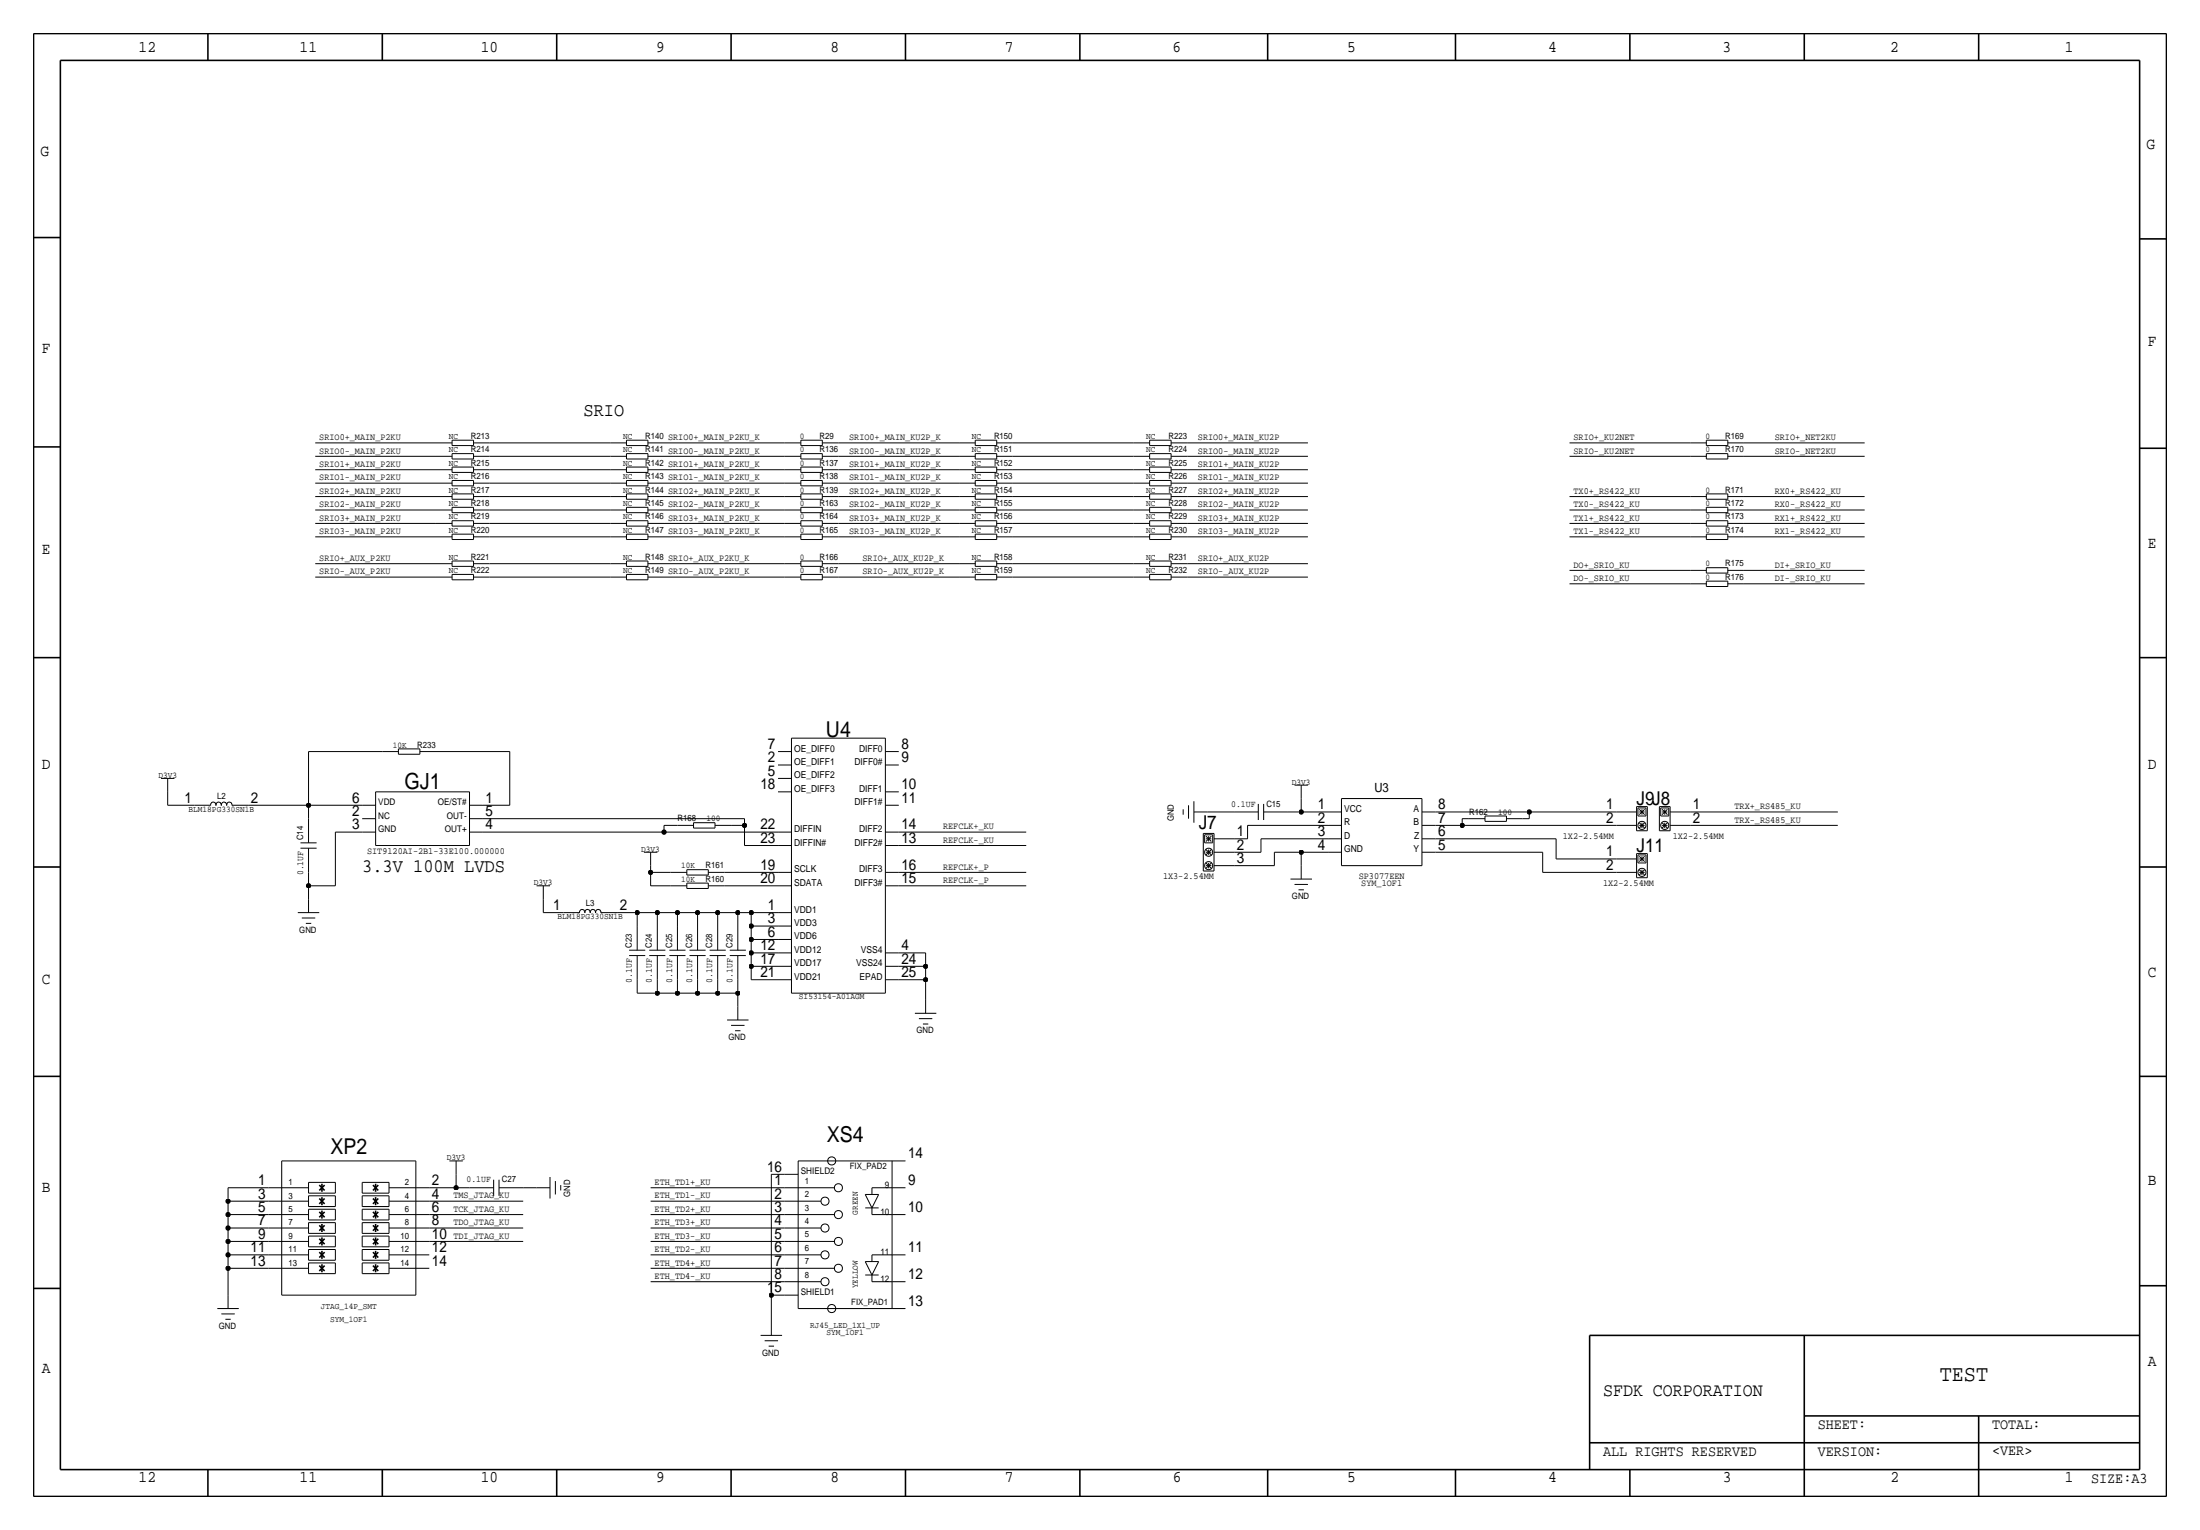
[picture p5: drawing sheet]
<svg xmlns="http://www.w3.org/2000/svg" width="417mm" height="290mm" viewBox="0 0 417 290" stroke-linecap="round" stroke-linejoin="round" font-family="sans-serif">
<!-- layer: Nets -->
<g fill="none" stroke="#000" stroke-width=".19">
<path d="M59.7 83.8h22.8zM59.7 88.9h22.8zM59.7 86.4h22.8zM59.7 99.1h22.8zM59.7 96.5h22.8zM59.7 94h22.8zM59.7 91.4h22.8zM92.7 94h22.9zM92.7 88.9h22.9zM92.7 83.8h22.9zM92.7 99.1h22.9zM92.7 91.4h22.9z"/>
<path d="M92.7 86.4h22.9zM92.7 96.5h22.9zM125.7 99.1h22.9zM125.7 94h22.9zM125.7 83.8h22.9zM125.7 88.9h22.9zM125.7 96.5h22.9zM125.7 91.4h22.9zM125.7 86.4h22.9zM158.7 83.8h22.9zM158.7 94h22.9zM158.7 88.9h22.9z"/>
<path d="M158.7 99.1h22.9zM158.7 96.5h22.9zM158.7 91.4h22.9zM158.7 86.4h22.9zM191.8 86.4h22.8zM191.8 91.4h22.8zM191.8 96.5h22.8zM191.8 88.9h22.8zM191.8 94h22.8zM191.8 83.8h22.8zM191.8 99.1h22.8zM224.8 99.1h22.8z"/>
<path d="M224.8 83.8h22.8zM224.8 88.9h22.8zM224.8 94h22.8zM224.8 96.5h22.9zM224.8 86.4h22.9zM224.8 91.4h22.9zM297.2 99.1h22.8zM297.2 94h22.8zM297.2 83.8h22.8zM297.2 96.5h22.8zM297.2 86.4h22.8zM330.2 99.1h22.9z"/>
<path d="M330.2 94h22.9zM330.2 83.8h22.9zM330.2 96.5h22.9zM330.2 86.4h22.9zM59.7 109.2h22.8zM59.7 101.6h22.8zM59.7 106.7h22.8zM92.7 106.7h22.9zM92.7 101.6h22.9zM92.7 109.2h22.9zM125.7 106.7h22.9zM125.7 109.2h22.9z"/>
<path d="M125.7 101.6h22.9zM158.7 106.7h22.9zM158.7 101.6h22.9zM158.7 109.2h22.9zM191.8 101.6h22.8zM191.8 109.2h22.8zM191.8 106.7h22.8zM224.8 106.7h22.8zM224.8 109.2h22.9zM224.8 101.6h22.9zM297.2 108h22.8zM297.2 110.5h22.8z"/>
<path d="M297.2 101.6h22.8zM330.2 108h22.9zM330.2 110.5h22.9zM330.2 101.6h22.9zM31.7 152.4h5.1zM31.7 149.9v2.5zM47 152.4h11.4zM58.4 152.4h10.2zM58.4 152.4v2.5zM58.4 142.2v10.2zM58.4 142.2h14zM63.5 157.5h5.1z"/>
<path d="M63.5 157.5v10.1zM82.5 142.2h14zM91.4 154.9h49.6zM91.4 157.5h34.3zM91.4 152.4h5.1zM96.5 142.2v10.2zM125.7 157.5h21.6zM125.7 156.2v1.3zM125.7 156.2h2.6zM138.4 156.2h2.6zM141 156.2v3.8zM141 154.9v1.3z"/>
<path d="M170.2 157.5h24.1zM228.6 153.7h5.1zM233.7 158.7h2.5zM236.2 156.2h15.3zM236.2 156.2v2.5zM238.8 158.7h12.7zM238.8 158.7v2.6zM243.8 153.7h2.6zM246.4 153.7h5.1zM246.4 151.1v2.6zM271.8 156.2h5.1zM271.8 153.7h17.8z"/>
<path d="M271.8 158.7h22.8zM276.9 156.2h29.2zM276.9 154.9v1.3zM276.9 154.9h1.2zM288.3 154.9h1.3zM289.6 153.7v1.2zM289.6 153.7h16.5zM294.6 158.7v3.9zM320 153.7h28zM320 156.2h28zM58.4 167.6h5.1zM58.4 165.1v2.5z"/>
<path d="M58.4 167.6v2.6zM102.9 172.7h3.8zM102.9 170.2v2.5zM116.8 172.7h3.8zM120.6 172.7v2.6zM120.7 172.7h3.8zM123.2 167.6h3.8zM123.2 165.1v2.5zM123.2 163.8v1.3zM123.2 165.1h3.8zM124.5 172.7h3.8zM124.5 172.7v2.6z"/>
<path d="M128.3 172.7h3.8zM128.3 172.7v2.6zM132.1 172.7v2.6zM132.1 172.7h3.8zM135.9 172.7v2.6zM135.9 172.7h3.8zM137.2 165.1h10.1zM137.2 167.6h10.1zM139.7 172.7h2.5zM139.7 172.7v2.6zM141 160h6.3zM142.2 172.7v2.6z"/>
<path d="M142.2 175.3v2.5zM142.2 177.8v2.5zM142.2 172.7h5.1zM142.2 175.3h5.1zM142.2 177.8h5.1zM170.2 160h24.1zM170.2 167.6h24.1zM170.2 165.1h24.1zM233.7 161.3h5.1zM233.7 163.8h7.6zM241.3 161.3v2.5zM241.3 161.3h5.1z"/>
<path d="M246.4 161.3h5.1zM246.4 161.3v2.5zM271.8 161.3h20.3zM292.1 165.1h14zM292.1 161.3v3.8zM294.6 162.6h11.5zM120.6 185.4v2.6zM120.7 188h3.8zM124.5 188h3.8zM124.5 185.4v2.6zM128.3 188h3.8zM128.3 185.4v2.6z"/>
<path d="M132.1 188h3.8zM132.1 185.4v2.6zM135.9 185.4v2.6zM135.9 188h3.8zM139.7 188v2.5zM139.7 185.4v2.6zM142.2 180.3v2.6zM142.2 182.9v2.5zM142.2 180.3h5.1zM142.2 182.9h5.1zM142.2 185.4h5.1zM170.2 180.3h5.1z"/>
<path d="M170.2 185.4h5.1zM170.2 182.9h5.1zM175.3 185.4v3.8zM175.3 180.3v2.6zM175.3 182.9v2.5zM43.2 224.8v2.5zM43.2 227.3v2.6zM43.2 229.9v2.5zM43.2 232.4v2.5zM43.2 234.9v2.6zM43.2 237.5v2.5zM43.2 224.8h7.6z"/>
<path d="M43.2 227.3h7.6zM43.2 229.9h7.6zM43.2 232.4h7.6zM43.2 234.9h7.6zM43.2 237.5h7.6zM81.3 232.4h17.8zM81.3 227.3h17.8zM81.3 224.8h5.1zM81.3 234.9h17.8zM81.3 229.9h17.8zM86.4 224.8h2.5zM86.4 222.2v2.6z"/>
<path d="M99.1 224.8h2.5zM123.2 224.8h25.4zM123.2 227.3h25.4zM123.2 229.9h25.4zM123.2 232.4h25.4zM123.2 234.9h25.4zM123.2 237.5h25.4zM146 222.2h2.6zM146 222.2v22.9zM43.2 240v5.1zM43.2 240h7.6zM123.2 240h25.4z"/>
<path d="M123.2 242.6h25.4zM146 245.1h2.6zM146 245.1v5.1z"/>
</g>
<g fill="#000" stroke="#000" stroke-width=".19">
<circle cx="58.4" cy="152.4" r=".41"/>
<circle cx="125.7" cy="157.5" r=".41"/>
<circle cx="141" cy="156.2" r=".41"/>
<circle cx="246.4" cy="153.7" r=".41"/>
<circle cx="276.9" cy="156.2" r=".41"/>
<circle cx="289.6" cy="153.7" r=".41"/>
<circle cx="58.4" cy="167.6" r=".41"/>
<circle cx="120.6" cy="172.7" r=".41"/>
<circle cx="123.2" cy="165.1" r=".41"/>
<circle cx="124.5" cy="172.7" r=".41"/>
<circle cx="128.3" cy="172.7" r=".41"/>
<circle cx="132.1" cy="172.7" r=".41"/>
<circle cx="135.9" cy="172.7" r=".41"/>
<circle cx="139.7" cy="172.7" r=".41"/>
<circle cx="142.2" cy="175.3" r=".41"/>
<circle cx="142.2" cy="172.7" r=".41"/>
<circle cx="142.2" cy="177.8" r=".41"/>
<circle cx="246.4" cy="161.3" r=".41"/>
<circle cx="124.5" cy="188" r=".41"/>
<circle cx="128.3" cy="188" r=".41"/>
<circle cx="132.1" cy="188" r=".41"/>
<circle cx="135.9" cy="188" r=".41"/>
<circle cx="139.7" cy="188" r=".41"/>
<circle cx="142.2" cy="182.9" r=".41"/>
<circle cx="142.2" cy="180.3" r=".41"/>
<circle cx="175.3" cy="182.9" r=".41"/>
<circle cx="175.3" cy="185.4" r=".41"/>
<circle cx="43.2" cy="232.4" r=".41"/>
<circle cx="43.2" cy="235" r=".41"/>
<circle cx="43.2" cy="237.5" r=".41"/>
<circle cx="43.2" cy="227.3" r=".41"/>
<circle cx="43.2" cy="229.9" r=".41"/>
<circle cx="86.4" cy="224.8" r=".41"/>
<circle cx="43.2" cy="240" r=".41"/>
<circle cx="146" cy="245.1" r=".41"/>
</g>
<!-- layer: Components -->
<g fill="none" stroke="#000" stroke-width=".19">
<path d="M82.5 94h3.1zM82.5 96.5h3.1zM82.5 99.1h3.1zM82.5 83.8h3.1zM82.5 86.4h3.1zM82.5 91.4h3.1zM82.5 88.9h3.1zM85.6 94.5h4.1zM85.6 93.5v1zM85.6 93.5h4.1zM85.6 97h4.1zM85.6 96v1z"/>
<path d="M85.6 96h4.1zM85.6 99.6h4.1zM85.6 98.6v1zM85.6 98.6h4.1zM85.6 84.3h4.1zM85.6 83.3v1zM85.6 83.3h4.1zM85.6 86.9h4.1zM85.6 85.9v1zM85.6 85.9h4.1zM85.6 91.9h4.1zM85.6 90.9v1z"/>
<path d="M85.6 90.9h4.1zM85.6 89.4h4.1zM85.6 88.4v1zM85.6 88.4h4.1zM89.7 93.5v1zM89.7 96v1zM89.7 98.6v1zM89.7 83.3v1zM89.7 85.9v1zM89.7 90.9v1zM89.7 88.4v1zM89.7 94h3z"/>
<path d="M89.7 96.5h3zM89.7 99.1h3zM89.7 83.8h3zM89.7 86.4h3zM89.7 91.4h3zM89.7 88.9h3zM115.6 86.4h3zM115.6 88.9h3zM115.6 91.4h3zM115.6 94h3zM115.6 96.5h3zM115.6 99.1h3z"/>
<path d="M115.6 83.8h3zM118.6 86.9h4.1zM118.6 85.9v1zM118.6 85.9h4.1zM118.6 89.4h4.1zM118.6 88.4v1zM118.6 88.4h4.1zM118.6 91.9h4.1zM118.6 90.9v1zM118.6 90.9h4.1zM118.6 94.5h4.1zM118.6 93.5v1z"/>
<path d="M118.6 93.5h4.1zM118.6 97h4.1zM118.6 96v1zM118.6 96h4.1zM118.6 99.6h4.1zM118.6 98.6v1zM118.6 98.6h4.1zM118.6 84.3h4.1zM118.6 83.3v1zM118.6 83.3h4.1zM122.7 85.9v1zM122.7 88.4v1z"/>
<path d="M122.7 90.9v1zM122.7 93.5v1zM122.7 96v1zM122.7 98.6v1zM122.7 83.3v1zM122.7 86.4h3zM122.7 88.9h3zM122.7 91.4h3zM122.7 94h3zM122.7 96.5h3zM122.7 99.1h3zM122.7 83.8h3z"/>
<path d="M148.6 86.4h3zM148.6 83.8h3zM148.6 94h3zM148.6 96.5h3zM148.6 99.1h3zM148.6 88.9h3zM148.6 91.4h3zM151.6 86.9h4.1zM151.6 85.9v1zM151.6 85.9h4.1zM151.6 84.3h4.1zM151.6 83.3v1z"/>
<path d="M151.6 83.3h4.1zM151.6 94.5h4.1zM151.6 93.5v1zM151.6 93.5h4.1zM151.6 97h4.1zM151.6 96v1zM151.6 96h4.1zM151.6 99.6h4.1zM151.6 98.6v1zM151.6 98.6h4.1zM151.6 89.4h4.1zM151.6 88.4v1z"/>
<path d="M151.6 88.4h4.1zM151.6 91.9h4.1zM151.6 90.9v1zM151.6 90.9h4.1zM155.7 85.9v1zM155.7 83.3v1zM155.7 93.5v1zM155.7 96v1zM155.7 98.6v1zM155.7 88.4v1zM155.7 90.9v1zM155.7 86.4h3z"/>
<path d="M155.7 83.8h3zM155.7 94h3zM155.7 96.5h3zM155.7 99.1h3zM155.7 88.9h3zM155.7 91.4h3zM181.6 83.8h3.1zM181.6 86.4h3.1zM181.6 88.9h3.1zM181.6 94h3.1zM181.6 96.5h3.1zM181.6 91.4h3.1z"/>
<path d="M181.6 99.1h3.1zM184.7 84.3h4zM184.7 83.3v1zM184.7 83.3h4zM184.7 86.9h4zM184.7 85.9v1zM184.7 85.9h4zM184.7 89.4h4zM184.7 88.4v1zM184.7 88.4h4zM184.7 94.5h4zM184.7 93.5v1z"/>
<path d="M184.7 93.5h4zM184.7 97h4zM184.7 96v1zM184.7 96h4zM184.7 91.9h4zM184.7 90.9v1zM184.7 90.9h4zM184.7 99.6h4zM184.7 98.6v1zM184.7 98.6h4zM188.7 83.8h3.1zM188.7 86.4h3.1z"/>
<path d="M188.7 88.9h3.1zM188.7 94h3.1zM188.7 96.5h3.1zM188.7 91.4h3.1zM188.7 99.1h3.1zM188.7 83.3v1zM188.7 85.9v1zM188.7 88.4v1zM188.7 93.5v1zM188.7 96v1zM188.7 90.9v1zM188.7 98.6v1z"/>
<path d="M214.6 83.8h3.1zM214.6 99.1h3.1zM214.6 96.5h3.1zM214.6 94h3.1zM214.6 91.4h3.1zM214.6 86.4h3.1zM214.6 88.9h3.1zM217.7 84.3h4zM217.7 83.3v1zM217.7 83.3h4zM217.7 99.6h4zM217.7 98.6v1z"/>
<path d="M217.7 98.6h4zM217.7 97h4zM217.7 96v1zM217.7 96h4zM217.7 94.5h4zM217.7 93.5v1zM217.7 93.5h4zM217.7 91.9h4zM217.7 90.9v1zM217.7 90.9h4zM217.7 86.9h4zM217.7 85.9v1z"/>
<path d="M217.7 85.9h4zM217.7 89.4h4zM217.7 88.4v1zM217.7 88.4h4zM221.7 83.3v1zM221.7 98.6v1zM221.7 96v1zM221.7 93.5v1zM221.7 90.9v1zM221.7 85.9v1zM221.7 88.4v1zM221.7 83.8h3.1z"/>
<path d="M221.7 99.1h3.1zM221.7 96.5h3.1zM221.7 94h3.1zM221.7 91.4h3.1zM221.7 86.4h3.1zM221.7 88.9h3.1zM320 83.8h3.1zM320 86.4h3.1zM320 94h3.1zM320 96.5h3.1zM320 99.1h3.1zM323.1 84.3h4.1z"/>
<path d="M323.1 83.3v1zM323.1 83.3h4.1zM323.1 86.9h4.1zM323.1 85.9v1zM323.1 85.9h4.1zM323.1 94.5h4.1zM323.1 93.5v1zM323.1 93.5h4.1zM323.1 97h4.1zM323.1 96v1zM323.1 96h4.1zM323.1 99.6h4.1z"/>
<path d="M323.1 98.6v1zM323.1 98.6h4.1zM327.2 83.3v1zM327.2 85.9v1zM327.2 93.5v1zM327.2 96v1zM327.2 98.6v1zM327.2 83.8h3zM327.2 86.4h3zM327.2 94h3zM327.2 96.5h3zM327.2 99.1h3z"/>
<path d="M82.5 109.2h3.1zM82.5 106.7h3.1zM82.5 101.6h3.1zM85.6 109.7h4.1zM85.6 108.7v1zM85.6 108.7h4.1zM85.6 107.2h4.1zM85.6 106.2v1zM85.6 106.2h4.1zM85.6 102.1h4.1zM85.6 101.1v1zM85.6 101.1h4.1z"/>
<path d="M89.7 108.7v1zM89.7 106.2v1zM89.7 101.1v1zM89.7 109.2h3zM89.7 106.7h3zM89.7 101.6h3zM115.6 101.6h3zM115.6 109.2h3zM115.6 106.7h3zM118.6 102.1h4.1zM118.6 101.1v1zM118.6 101.1h4.1z"/>
<path d="M118.6 109.7h4.1zM118.6 108.7v1zM118.6 108.7h4.1zM118.6 107.2h4.1zM118.6 106.2v1zM118.6 106.2h4.1zM122.7 101.1v1zM122.7 108.7v1zM122.7 106.2v1zM122.7 101.6h3zM122.7 109.2h3zM122.7 106.7h3z"/>
<path d="M148.6 101.6h3zM148.6 106.7h3zM148.6 109.2h3zM151.6 102.1h4.1zM151.6 101.1v1zM151.6 101.1h4.1zM151.6 107.2h4.1zM151.6 106.2v1zM151.6 106.2h4.1zM151.6 109.7h4.1zM151.6 108.7v1zM151.6 108.7h4.1z"/>
<path d="M155.7 101.1v1zM155.7 106.2v1zM155.7 108.7v1zM155.7 101.6h3zM155.7 106.7h3zM155.7 109.2h3zM181.6 101.6h3.1zM181.6 109.2h3.1zM181.6 106.7h3.1zM184.7 102.1h4zM184.7 101.1v1zM184.7 101.1h4z"/>
<path d="M184.7 109.7h4zM184.7 108.7v1zM184.7 108.7h4zM184.7 107.2h4zM184.7 106.2v1zM184.7 106.2h4zM188.7 101.6h3.1zM188.7 109.2h3.1zM188.7 106.7h3.1zM188.7 101.1v1zM188.7 108.7v1zM188.7 106.2v1z"/>
<path d="M214.6 106.7h3.1zM214.6 109.2h3.1zM214.6 101.6h3.1zM217.7 107.2h4zM217.7 106.2v1zM217.7 106.2h4zM217.7 109.7h4zM217.7 108.7v1zM217.7 108.7h4zM217.7 102.1h4zM217.7 101.1v1zM217.7 101.1h4z"/>
<path d="M221.7 106.2v1zM221.7 108.7v1zM221.7 101.1v1zM221.7 106.7h3.1zM221.7 109.2h3.1zM221.7 101.6h3.1zM320 101.6h3.1zM320 108h3.1zM320 110.5h3.1zM323.1 102.1h4.1zM323.1 101.1v1zM323.1 101.1h4.1z"/>
<path d="M323.1 108.5h4.1zM323.1 107.4v1.1zM323.1 107.4h4.1zM323.1 111h4.1zM323.1 110v1zM323.1 110h4.1zM327.2 101.1v1zM327.2 107.4v1.1zM327.2 110v1zM327.2 101.6h3zM327.2 108h3zM327.2 110.5h3z"/>
<path d="M149.9 139.7h17.7zM149.9 139.7v48.3zM167.6 139.7v48.3zM30.5 147.3h2.5zM31.7 147.3v2.6zM36.8 152.4h3.1zM39.9 152.5a.5 .5 0 0 1 .5-.7 .5 .5 0 0 1 .4 .7M40.9 152.5a.5 .5 0 0 1 .5-.7 .5 .5 0 0 1 .5 .7M41.9 152.5a.5 .5 0 0 1 .5-.7 .5 .5 0 0 1 .5 .7M42.9 152.5a.5 .5 0 0 1 .5-.7 .5 .5 0 0 1 .5 .7M43.9 152.4h3.1zM56.9 159.5h3z"/>
<path d="M58.4 154.9v4.6zM68.6 152.4h2.5zM68.6 157.5h2.5zM68.6 154.9h2.5zM71.1 149.9h17.8zM71.1 149.9v10.1zM72.4 142.2h3zM75.4 142.7h4.1zM75.4 141.7v1zM75.4 141.7h4.1zM79.5 142.2h3zM79.5 141.7v1z"/>
<path d="M88.9 154.9h2.5zM88.9 157.5h2.5zM88.9 152.4h2.5zM88.9 149.9v10.1zM128.3 156.2h3zM131.3 156.7h4.1zM131.3 155.7h4.1zM131.3 155.7v1zM135.4 155.7v1zM135.4 156.2h3zM147.3 149.9h2.6zM147.3 157.5h2.6z"/>
<path d="M147.3 142.2h2.6zM147.3 147.3h2.6zM147.3 144.8h2.6zM167.6 157.5h2.6zM167.6 149.9h2.6zM167.6 152.4h2.6zM167.6 142.2h2.6zM167.6 144.8h2.6zM224 153.2v1zM225 152.4v2.5zM226.1 153.7h2.5zM226.1 151.6v4.1z"/>
<path d="M227.8 157.7v7.1zM227.8 157.7h2.1zM228.1 158v1.5zM228.1 159.5h1.5zM228.1 158h1.5zM228.3 158.7h1.1zM228.3 158.2l1.1 1.1zM228.9 158.2v1.1zM229.4 158.2l-1.1 1.1zM229.6 158v1.5zM229.9 157.7v7.1zM229.9 158.7h3.8z"/>
<path d="M233.7 153.7h4.6zM238.3 152.1v3.1zM239.3 152.1v3.1zM239.3 153.7h4.5zM245.1 148.6h2.5zM246.4 148.6v2.5zM251.5 156.2h2.5zM251.5 158.7h2.5zM251.5 153.7h2.5zM254 151.1v12.7zM254 151.1h15.2zM269.2 151.1v12.7z"/>
<path d="M269.2 158.7h2.6zM269.2 156.2h2.6zM269.2 153.7h2.6zM278.1 154.9h3.1zM281.2 154.4v1zM281.2 155.4h4zM281.2 154.4h4zM285.2 154.4v1zM285.2 154.9h3.1zM306.1 153.7h3.8zM306.1 156.2h3.8zM309.9 152.7h2z"/>
<path d="M309.9 152.7v4.5zM309.9 157.2h2zM310.1 152.9v1.5zM310.1 152.9h1.6zM310.1 154.4h1.6zM310.4 156.7l1-1zM310.4 155.7l1 1zM310.4 153.7h1zM310.4 153.2l1 1zM310.4 154.2l1-1zM310.4 156.2h1zM310.9 155.7v1z"/>
<path d="M310.9 153.2v1zM311.7 152.9v1.5zM311.9 152.7v4.5zM314.2 152.7v4.5zM314.2 157.2h2zM314.2 152.7h2zM314.5 152.9v1.5zM314.5 154.4h1.5zM314.5 152.9h1.5zM314.7 155.7l1 1zM314.7 153.7h1zM314.7 153.2l1 1z"/>
<path d="M314.7 156.2h1zM315.2 155.7v1zM315.2 153.2v1zM315.7 155.7l-1 1zM315.7 153.2l-1 1zM316 152.9v1.5zM316.2 153.7h3.8zM316.2 156.2h3.8zM316.2 152.7v4.5zM56.4 172.7h4.1zM56.9 160.5h3zM57.1 173.7h2.6z"/>
<path d="M57.9 174.8h1zM58.4 160.5v4.6zM58.4 170.2v2.5zM71.1 160h17.8zM101.6 167.6h2.5zM102.9 167.6v2.6zM106.7 172.7h3zM109.7 172.8a.5 .5 0 0 1 .5-.7 .5 .5 0 0 1 .5 .7M110.7 172.8a.5 .5 0 0 1 .5-.7 .5 .5 0 0 1 .5 .7M111.8 172.8a.5 .5 0 0 1 .4-.7 .5 .5 0 0 1 .5 .7M112.8 172.8a.5 .5 0 0 1 .5-.7 .5 .5 0 0 1 .4 .7M113.8 172.7h3z"/>
<path d="M119.1 179.8h3.1zM120.6 175.3v4.5zM121.9 161.3h2.6zM122.9 179.8h3.1zM123.2 161.3v2.5zM124.5 175.3v4.5zM126.7 179.8h3.1zM127 167.6h3zM127 165.1h3zM128.3 175.3v4.5zM130 168.1h4.1zM130 167.1v1z"/>
<path d="M130 167.1h4.1zM130 165.6h4.1zM130 164.6v1zM130 164.6h4.1zM130.6 179.8h3zM132.1 175.3v4.5zM134.1 167.1v1zM134.1 164.6v1zM134.1 167.6h3.1zM134.1 165.1h3.1zM134.4 179.8h3zM135.9 175.3v4.5z"/>
<path d="M138.2 179.8h3zM139.7 175.3v4.5zM147.3 177.8h2.6zM147.3 172.7h2.6zM147.3 175.3h2.6zM147.3 167.6h2.6zM147.3 165.1h2.6zM147.3 160h2.6zM167.6 165.1h2.6zM167.6 167.6h2.6zM167.6 160h2.6zM227.8 164.8h2.1z"/>
<path d="M228.3 163.3l1.1 1zM228.3 163.8h1.1zM228.3 161.3h1.1zM228.3 160.8l1.1 1zM228.9 163.3v1zM228.9 160.8v1zM229.4 160.8l-1.1 1zM229.4 163.3l-1.1 1zM229.9 161.3h3.8zM229.9 163.8h3.8zM244.3 166.4h4.1zM245.1 167.4h2.5z"/>
<path d="M245.9 168.4h1zM246.4 163.8v2.6zM251.5 161.3h2.5zM254 163.8h15.2zM269.2 161.3h2.6zM306.1 162.6h3.8zM306.1 165.1h3.8zM309.9 161.5h2zM309.9 161.5v4.6zM309.9 166.1h2zM310.1 161.8v1.5zM310.1 161.8h1.6z"/>
<path d="M310.1 163.3h1.6zM310.4 165.6l1-1zM310.4 164.6l1 1zM310.4 162.6h1zM310.4 162.1l1 1zM310.4 163.1l1-1zM310.4 165.1h1zM310.9 164.6v1zM310.9 162.1v1zM311.7 161.8v1.5zM311.9 161.5v4.6zM119.1 180.8h3.1z"/>
<path d="M120.6 180.8v4.6zM122.9 180.8h3.1zM124.5 180.8v4.6zM126.7 180.8h3.1zM128.3 180.8v4.6zM130.6 180.8h3zM132.1 180.8v4.6zM134.4 180.8h3zM135.9 180.8v4.6zM137.7 193h4zM138.2 180.8h3zM138.4 194.1h2.6z"/>
<path d="M139.2 195.1h1zM139.7 190.5v2.5zM139.7 180.8v4.6zM147.3 182.9h2.6zM147.3 185.4h2.6zM147.3 180.3h2.6zM149.9 188h17.7zM167.6 182.9h2.6zM167.6 185.4h2.6zM167.6 180.3h2.6zM173.2 191.8h4.1zM174 192.8h2.5z"/>
<path d="M174.8 193.8h1zM175.3 189.2v2.6zM53.3 219.7h25.4zM53.3 219.7v25.4zM78.7 219.7v25.4zM85.1 219.7h2.5zM86.4 219.7v2.5zM151.1 219.7h20.3zM151.1 219.7v27.9zM168.9 219.7v27.9zM50.8 232.4h7.6zM50.8 234.9h7.6z"/>
<path d="M50.8 237.5h7.6zM50.8 229.9h7.6zM50.8 227.3h7.6zM50.8 224.8h7.6zM58.4 239h5.1zM58.4 238.5h5.1zM58.4 236.5h5.1zM58.4 236h5.1zM58.4 233.9h5.1zM58.4 239v2zM58.4 236.5v2zM58.4 233.9v2.1z"/>
<path d="M58.4 226.3h5.1zM58.4 226.3v2zM58.4 228.3h5.1zM58.4 233.4h5.1zM58.4 231.4v2zM58.4 231.4h5.1zM58.4 230.9h5.1zM58.4 228.9h5.1zM58.4 228.9v2zM58.4 225.8h5.1zM58.4 223.8h5.1zM58.4 223.8v2z"/>
<path d="M63.5 239v2zM63.5 236.5v2zM63.5 233.9v2.1zM63.5 226.3v2zM63.5 231.4v2zM63.5 228.9v2zM63.5 223.8v2zM68.6 226.3h5.1zM68.6 226.3v2zM68.6 228.3h5.1zM68.6 230.9h5.1zM68.6 228.9v2z"/>
<path d="M68.6 228.9h5.1zM68.6 225.8h5.1zM68.6 223.8v2zM68.6 223.8h5.1zM68.6 239v2zM68.6 239h5.1zM68.6 231.4h5.1zM68.6 233.4h5.1zM68.6 231.4v2zM68.6 233.9h5.1zM68.6 233.9v2.1zM68.6 236h5.1z"/>
<path d="M68.6 238.5h5.1zM68.6 236.5v2zM68.6 236.5h5.1zM73.7 234.9h7.6zM73.7 237.5h7.6zM73.7 227.3h7.6zM73.7 232.4h7.6zM73.7 224.8h7.6zM73.7 229.9h7.6zM73.7 231.4v2zM73.7 228.9v2zM73.7 226.3v2z"/>
<path d="M73.7 223.8v2zM73.7 239v2zM73.7 236.5v2zM73.7 233.9v2.1zM88.9 224.8h4.6zM93.5 223.3v3zM94.5 223.3v3zM94.5 224.8h4.6zM101.6 224.8h2.5zM104.1 222.8v4zM105.2 223.5v2.6zM106.2 224.3v1z"/>
<path d="M148.6 224.8h9.4zM148.6 227.3h6.8zM148.6 229.9h9.4zM148.6 232.4h6.8zM148.6 234.9h9.4zM148.6 237.5h6.8zM148.6 222.2h2.5zM163.8 238.8h2.6zM163.8 238.8l1.3 2.5zM163.8 226.1l1.3 2.5zM163.8 228.6h2.6zM163.8 226.1h2.6z"/>
<path d="M165.1 224.8v1.3zM165.1 237.5v1.3zM165.1 228.6v1.3zM165.1 237.5h3.8zM165.1 229.9h3.8zM165.1 224.8h3.8zM166.4 238.8l-1.3 2.5zM166.4 226.1l-1.3 2.5zM168.9 237.5h2.5zM168.9 229.9h2.5zM168.9 224.8h2.5zM41.1 247.6h4.1z"/>
<path d="M41.9 248.7h2.5zM42.7 249.7h1zM43.2 245.1v2.5zM50.8 240h7.6zM53.3 245.1h25.4zM58.4 241h5.1zM68.6 241h5.1zM73.7 240h7.6zM144 252.7h4.1zM144.8 253.7h2.5zM145.5 254.8h1.1zM146 250.2v2.5z"/>
<path d="M148.6 240h9.4zM148.6 242.6h6.8zM148.6 245.1h2.5zM151.1 247.6h20.3zM163.8 241.3h2.6zM165.1 241.3v1.3zM165.1 242.6h3.8zM168.9 242.6h2.5z"/>
<circle cx="310.9" cy="156.2" r=".77"/>
<circle cx="315.2" cy="156.2" r=".77"/>
<circle cx="228.9" cy="161.3" r=".77"/>
<circle cx="228.9" cy="163.8" r=".77"/>
<circle cx="310.9" cy="165.1" r=".77"/>
<circle cx="157.5" cy="219.7" r=".77"/>
<circle cx="156.2" cy="227.3" r=".77"/>
<circle cx="156.2" cy="232.4" r=".77"/>
<circle cx="156.2" cy="237.5" r=".77"/>
<circle cx="158.7" cy="229.9" r=".77"/>
<circle cx="158.8" cy="224.8" r=".77"/>
<circle cx="158.8" cy="235" r=".77"/>
<circle cx="156.2" cy="242.6" r=".77"/>
<circle cx="157.5" cy="247.7" r=".77"/>
<circle cx="158.7" cy="240" r=".77"/>
</g>
<g fill="none" stroke="#000" stroke-width=".3">
<path d="M60.5 229.4l1 1zM60.5 226.8l1 1zM60.5 224.3l1 1zM60.5 231.9l1 1zM60.5 239.5l1 1zM60.5 237l1 1zM60.5 234.4l1 1.1zM60.5 230.4l1-1zM60.5 232.9l1-1zM60.5 235.5l1-1.1zM61 229.1v1.5zM61 226.6v1.5z"/>
<path d="M61 224v1.6zM61 231.6v1.6zM61 239.3v1.5zM61 236.7v1.6zM61 234.2v1.5zM61.5 226.8l-1 1zM61.5 224.3l-1 1zM61.5 239.5l-1 1zM61.5 237l-1 1zM70.6 238l1-1zM70.6 229.4l1 1zM70.6 226.8l1 1z"/>
<path d="M70.6 224.3l1 1zM70.6 231.9l1 1zM70.6 239.5l1 1zM70.6 237l1 1zM70.6 234.4l1 1.1zM71.1 229.1v1.5zM71.1 226.6v1.5zM71.1 224v1.6zM71.1 231.6v1.6zM71.1 239.3v1.5zM71.1 236.7v1.6zM71.1 234.2v1.5z"/>
<path d="M71.6 229.4l-1 1zM71.6 226.8l-1 1zM71.6 224.3l-1 1zM71.6 231.9l-1 1zM71.6 234.4l-1 1.1zM70.6 240.5l1-1z"/>
</g>
<!-- layer: Page Border and Title Block -->
<g fill="none" stroke="#000" stroke-width=".3">
<path d="M6.3 6.4v276.8zM6.4 6.4h403.8zM11.4 11.4v266.7zM11.4 11.4h393.7zM39.4 6.4v5zM72.4 6.4v5zM105.4 6.4v5zM138.4 6.4v5zM171.4 6.4v5zM204.5 6.4v5zM240 6.4v5zM275.6 6.4v5z"/>
<path d="M308.6 6.4v5zM341.6 6.4v5zM374.6 6.4v5zM405.1 11.4v266.7zM410.2 6.4v276.8zM6.3 45h5.1zM405.1 45.2h5.1zM6.3 84.6h5.1zM405.1 84.8h5.1zM6.3 124.5h5.1zM405.1 124.5h5.1zM6.3 164.1h5.1z"/>
<path d="M405.1 164.1h5.1zM6.3 203.7h5.1zM405.1 203.7h5.1zM6.3 243.8h5.1zM301 252.7v25.4zM301 252.7h104.1zM341.6 252.7v30.5zM405.1 243.3h5.1zM11.4 278.1h393.7zM39.4 278.1v5.1zM72.4 278.1v5.1zM105.4 278.1v5.1z"/>
<path d="M138.4 278.1v5.1zM171.4 278.1v5.1zM204.5 278.1v5.1zM240 278.1v5.1zM275.6 278.1v5.1zM301 273h104.1zM308.6 278.1v5.1zM341.6 268h63.5zM374.6 268v15.2zM6.4 283.2h403.8z"/>
</g>
<text font-size="4.3" x="367.3" y="261.4">TEST</text>
<text font-size="4.2" x="76.6" y="149.3">GJ1</text>
<g font-size="4.1">
<text x="156.4" y="139.4">U4</text>
<text x="62.6" y="218.4">XP2</text>
<text x="156.5" y="216.2">XS4</text>
</g>
<g font-size="3.6">
<text x="110.5" y="78.7">SRIO</text>
<text x="309.9" y="152.4">J9J8</text>
<text x="227" y="157">J7</text>
<text x="309.9" y="161.3">J11</text>
<text x="68.6" y="165.1">3.3V 100M LVDS</text>
</g>
<text font-size="3.5" x="303.5" y="264.2">SFDK CORPORATION</text>
<g font-size="3.1">
<text x="26.3" y="9.9">12</text>
<text x="56.7" y="9.9">11</text>
<text x="91" y="9.9">10</text>
<text x="124.2" y="9.9">9</text>
<text x="157.3" y="9.9">8</text>
<text x="190.3" y="9.9">7</text>
<text x="222" y="9.9">6</text>
<text x="255.1" y="9.9">5</text>
<text x="293.2" y="9.9">4</text>
<text x="326.2" y="9.9">3</text>
<text x="357.9" y="9.9">2</text>
<text x="390.9" y="9.9">1</text>
<text x="7.7" y="29.5">G</text>
<text x="406.4" y="28.2">G</text>
<text x="406.7" y="65.5">F</text>
<text x="7.9" y="66.8">F</text>
<text x="7.9" y="104.9">E</text>
<text x="406.7" y="103.6">E</text>
<text x="7.9" y="145.5">D</text>
<text x="406.7" y="145.5">D</text>
<text x="406.7" y="184.9">C</text>
<text x="7.9" y="186.2">C</text>
<text x="7.9" y="225.6">B</text>
<text x="406.7" y="224.3">B</text>
<text x="7.9" y="259.8">A</text>
<text x="406.7" y="258.6">A</text>
<text x="26.3" y="280.4">12</text>
<text x="56.7" y="280.4">11</text>
<text x="91" y="280.4">10</text>
<text x="124.3" y="280.4">9</text>
<text x="157.3" y="280.4">8</text>
<text x="190.3" y="280.4">7</text>
<text x="222" y="280.4">6</text>
<text x="255.1" y="280.4">5</text>
<text x="293.2" y="280.4">4</text>
<text x="326.2" y="280.4">3</text>
<text x="357.9" y="280.4">2</text>
<text x="391" y="280.4">1</text>
</g>
<g font-size="2.9">
<text x="145.4" y="141.7">7</text>
<text x="170.7" y="141.7">8</text>
<text x="144" y="149.4">18</text>
<text x="145.4" y="146.8">5</text>
<text x="145.4" y="144.3">2</text>
<text x="170.7" y="149.4">10</text>
<text x="170.7" y="144.3">9</text>
<text x="34.9" y="151.9">1</text>
<text x="47.5" y="151.9">2</text>
<text x="66.7" y="151.9">6</text>
<text x="66.7" y="154.4">2</text>
<text x="91.9" y="154.4">5</text>
<text x="91.9" y="151.9">1</text>
<text x="170.7" y="151.9">11</text>
<text x="249.5" y="153.2">1</text>
<text x="249.5" y="155.7">2</text>
<text x="272.3" y="155.7">7</text>
<text x="272.3" y="153.2">8</text>
<text x="304.1" y="155.7">2</text>
<text x="304.1" y="153.2">1</text>
<text x="320.5" y="155.7">2</text>
<text x="320.5" y="153.2">1</text>
<text x="66.7" y="157">3</text>
<text x="91.9" y="157">4</text>
<text x="144" y="159.5">23</text>
<text x="144" y="157">22</text>
<text x="170.7" y="159.5">13</text>
<text x="170.7" y="157">14</text>
<text x="234.2" y="160.8">2</text>
<text x="234.2" y="158.3">1</text>
<text x="249.5" y="160.8">4</text>
<text x="249.5" y="158.3">3</text>
<text x="272.3" y="158.3">6</text>
<text x="272.3" y="160.8">5</text>
<text x="144" y="167.1">20</text>
<text x="144" y="164.6">19</text>
<text x="170.7" y="167.1">15</text>
<text x="170.7" y="164.6">16</text>
<text x="234.2" y="163.3">3</text>
<text x="304.1" y="164.6">2</text>
<text x="304.1" y="162.1">1</text>
<text x="104.8" y="172.2">1</text>
<text x="117.3" y="172.2">2</text>
<text x="145.4" y="172.2">1</text>
<text x="144" y="179.8">12</text>
<text x="145.4" y="177.3">6</text>
<text x="145.4" y="174.8">3</text>
<text x="170.7" y="179.8">4</text>
<text x="144" y="184.9">21</text>
<text x="144" y="182.4">17</text>
<text x="170.7" y="182.4">24</text>
<text x="170.7" y="184.9">25</text>
<text x="145.3" y="221.8">16</text>
<text x="172" y="219.2">14</text>
<text x="48.9" y="226.8">3</text>
<text x="48.9" y="224.3">1</text>
<text x="81.8" y="226.8">4</text>
<text x="81.8" y="224.3">2</text>
<text x="146.7" y="226.8">2</text>
<text x="146.7" y="224.3">1</text>
<text x="172" y="224.3">9</text>
<text x="48.9" y="231.9">7</text>
<text x="48.9" y="229.4">5</text>
<text x="81.8" y="231.9">8</text>
<text x="81.8" y="229.4">6</text>
<text x="146.7" y="231.9">4</text>
<text x="146.7" y="229.4">3</text>
<text x="172" y="229.4">10</text>
<text x="47.5" y="239.5">13</text>
<text x="47.5" y="237">11</text>
<text x="48.9" y="234.4">9</text>
<text x="81.8" y="239.5">14</text>
<text x="81.8" y="237">12</text>
<text x="81.8" y="234.4">10</text>
<text x="146.7" y="239.5">7</text>
<text x="146.7" y="237">6</text>
<text x="146.7" y="234.5">5</text>
<text x="172" y="237">11</text>
<text x="145.3" y="244.6">15</text>
<text x="146.7" y="242.1">8</text>
<text x="172" y="242.1">12</text>
<text x="172" y="247.2">13</text>
<text x="303.5" y="275.6">ALL RIGHTS RESERVED</text>
<text x="344.2" y="270.5">SHEET:</text>
<text x="344.2" y="275.6">VERSION:</text>
<text x="377.2" y="275.4">&lt;VER&gt;</text>
<text x="377.2" y="270.5">TOTAL:</text>
<text x="395.9" y="280.6">SIZE:A3</text>
</g>
<text font-size="2.4" x="260.2" y="149.9">U3</text>
<g font-size="1.8">
<text x="60.5" y="83.3">SRIO0+_MAIN_P2KU</text>
<text x="160.8" y="83.3">SRIO0+_MAIN_KU2P_K</text>
<text x="226.8" y="83.3">SRIO0+_MAIN_KU2P</text>
<text x="297.9" y="83.3">SRIO+_KU2NET</text>
<text x="336" y="83.3">SRIO+_NET2KU</text>
<text x="60.5" y="85.9">SRIO0-_MAIN_P2KU</text>
<text x="60.5" y="88.4">SRIO1+_MAIN_P2KU</text>
<text x="160.8" y="88.4">SRIO1+_MAIN_KU2P_K</text>
<text x="160.8" y="85.8">SRIO0-_MAIN_KU2P_K</text>
<text x="226.8" y="85.8">SRIO0-_MAIN_KU2P</text>
<text x="226.8" y="88.4">SRIO1+_MAIN_KU2P</text>
<text x="297.9" y="85.8">SRIO-_KU2NET</text>
<text x="336" y="85.8">SRIO-_NET2KU</text>
<text x="60.5" y="90.9">SRIO1-_MAIN_P2KU</text>
<text x="60.5" y="93.5">SRIO2+_MAIN_P2KU</text>
<text x="160.8" y="93.5">SRIO2+_MAIN_KU2P_K</text>
<text x="160.8" y="90.9">SRIO1-_MAIN_KU2P_K</text>
<text x="226.8" y="93.5">SRIO2+_MAIN_KU2P</text>
<text x="226.8" y="90.9">SRIO1-_MAIN_KU2P</text>
<text x="297.9" y="93.5">TX0+_RS422_KU</text>
<text x="336" y="93.5">RX0+_RS422_KU</text>
<text x="60.5" y="96">SRIO2-_MAIN_P2KU</text>
<text x="60.5" y="98.5">SRIO3+_MAIN_P2KU</text>
<text x="60.5" y="101.1">SRIO3-_MAIN_P2KU</text>
<text x="160.8" y="98.5">SRIO3+_MAIN_KU2P_K</text>
<text x="160.8" y="96">SRIO2-_MAIN_KU2P_K</text>
<text x="160.8" y="101.1">SRIO3-_MAIN_KU2P_K</text>
<text x="226.8" y="98.6">SRIO3+_MAIN_KU2P</text>
<text x="226.8" y="96">SRIO2-_MAIN_KU2P</text>
<text x="226.8" y="101.1">SRIO3-_MAIN_KU2P</text>
<text x="297.9" y="96">TX0-_RS422_KU</text>
<text x="297.9" y="98.5">TX1+_RS422_KU</text>
<text x="297.9" y="101.1">TX1-_RS422_KU</text>
<text x="336" y="96">RX0-_RS422_KU</text>
<text x="336" y="98.5">RX1+_RS422_KU</text>
<text x="336" y="101.1">RX1-_RS422_KU</text>
<text x="60.5" y="106.2">SRIO+_AUX_P2KU</text>
<text x="163.3" y="106.2">SRIO+_AUX_KU2P_K</text>
<text x="226.8" y="106.2">SRIO+_AUX_KU2P</text>
<text x="297.9" y="107.4">DO+_SRIO_KU</text>
<text x="336" y="107.4">DI+_SRIO_KU</text>
<text x="60.5" y="108.7">SRIO-_AUX_P2KU</text>
<text x="163.3" y="108.7">SRIO-_AUX_KU2P_K</text>
<text x="226.8" y="108.7">SRIO-_AUX_KU2P</text>
<text x="297.9" y="110">DO-_SRIO_KU</text>
<text x="336" y="110">DI-_SRIO_KU</text>
<text x="150.4" y="142.2">OE_DIFF0</text>
<text x="162.7" y="142.2">DIFF0</text>
<text x="150.4" y="147.3">OE_DIFF2</text>
<text x="150.4" y="144.8">OE_DIFF1</text>
<text x="150.4" y="149.9">OE_DIFF3</text>
<text x="161.8" y="144.8">DIFF0#</text>
<text x="162.7" y="149.9">DIFF1</text>
<text x="161.8" y="152.4">DIFF1#</text>
<text x="254.5" y="153.7">VCC</text>
<text x="267.7" y="153.7">A</text>
<text x="328.4" y="155.7">TRX-_RS485_KU</text>
<text x="328.4" y="153.2">TRX+_RS485_KU</text>
<text x="69.5" y="161.5">SIT9120AI-2B1-33E100.000000</text>
<text x="150.4" y="157.5">DIFFIN</text>
<text x="150.4" y="160">DIFFIN#</text>
<text x="161.8" y="160">DIFF2#</text>
<text x="162.7" y="157.5">DIFF2</text>
<text x="178.6" y="157">REFCLK+_KU</text>
<text x="178.6" y="159.5">REFCLK-_KU</text>
<text x="254.5" y="156.2">R</text>
<text x="254.5" y="158.8">D</text>
<text x="254.5" y="161.3">GND</text>
<text x="267.7" y="161.3">Y</text>
<text x="267.7" y="156.2">B</text>
<text x="267.7" y="158.8">Z</text>
<text x="295.9" y="158.8">1X2-2.54MM</text>
<text x="316.7" y="158.8">1X2-2.54MM</text>
<text x="150.4" y="167.6">SDATA</text>
<text x="150.4" y="165.1">SCLK</text>
<text x="161.8" y="167.6">DIFF3#</text>
<text x="162.7" y="165.1">DIFF3</text>
<text x="178.6" y="164.6">REFCLK+_P</text>
<text x="178.6" y="167.1">REFCLK-_P</text>
<text x="220.2" y="166.4">1X3-2.54MM</text>
<text x="257.3" y="166.4">SP3077EEN</text>
<text x="257.8" y="167.6">SYM_1OF1</text>
<text x="303.5" y="167.6">1X2-2.54MM</text>
<text x="150.4" y="172.7">VDD1</text>
<text x="150.4" y="175.3">VDD3</text>
<text x="150.4" y="177.8">VDD6</text>
<text x="150.4" y="182.9">VDD17</text>
<text x="150.4" y="180.3">VDD12</text>
<text x="150.4" y="185.4">VDD21</text>
<text x="162.1" y="182.9">VSS24</text>
<text x="162.7" y="185.4">EPAD</text>
<text x="163" y="180.3">VSS4</text>
<text x="85.9" y="226.8">TMS_JTAG_KU</text>
<text x="124" y="226.8">ETH_TD1-_KU</text>
<text x="124" y="224.3">ETH_TD1+_KU</text>
<text x="85.9" y="231.9">TDO_JTAG_KU</text>
<text x="85.9" y="229.4">TCK_JTAG_KU</text>
<text x="124" y="231.9">ETH_TD3+_KU</text>
<text x="124" y="229.4">ETH_TD2+_KU</text>
<text x="85.9" y="234.4">TDI_JTAG_KU</text>
<text x="124" y="239.5">ETH_TD4+_KU</text>
<text x="124" y="237">ETH_TD2-_KU</text>
<text x="124" y="234.4">ETH_TD3-_KU</text>
<text x="124" y="242.1">ETH_TD4-_KU</text>
</g>
<g font-size="1.7">
<text x="85" y="83.1">NC</text>
<text x="89.2" y="83.1">R213</text>
<text x="118" y="83.1">NC</text>
<text x="122.2" y="83.1">R140 SRIO0+_MAIN_P2KU_K</text>
<text x="151.5" y="83.1">0</text>
<text x="155.2" y="83.1">R29</text>
<text x="184" y="83.1">NC</text>
<text x="188.2" y="83.1">R150</text>
<text x="217" y="83.1">NC</text>
<text x="221.2" y="83.1">R223</text>
<text x="322.9" y="83.1">0</text>
<text x="326.6" y="83.1">R169</text>
<text x="85" y="85.6">NC</text>
<text x="85" y="88.1">NC</text>
<text x="89.2" y="85.6">R214</text>
<text x="89.2" y="88.1">R215</text>
<text x="118" y="88.1">NC</text>
<text x="118" y="85.6">NC</text>
<text x="122.2" y="85.6">R141 SRIO0-_MAIN_P2KU_K</text>
<text x="122.2" y="88.1">R142 SRIO1+_MAIN_P2KU_K</text>
<text x="151.5" y="88.1">0</text>
<text x="151.5" y="85.6">0</text>
<text x="155.2" y="85.6">R136</text>
<text x="155.2" y="88.1">R137</text>
<text x="184" y="88.1">NC</text>
<text x="184" y="85.6">NC</text>
<text x="188.2" y="85.6">R151</text>
<text x="188.2" y="88.1">R152</text>
<text x="217" y="85.6">NC</text>
<text x="217" y="88.1">NC</text>
<text x="221.2" y="85.6">R224</text>
<text x="221.2" y="88.1">R225</text>
<text x="322.9" y="85.6">0</text>
<text x="326.6" y="85.6">R170</text>
<text x="85" y="93.2">NC</text>
<text x="85" y="95.8">NC</text>
<text x="85" y="90.7">NC</text>
<text x="89.2" y="93.2">R217</text>
<text x="89.2" y="95.8">R218</text>
<text x="89.2" y="90.7">R216</text>
<text x="118" y="90.7">NC</text>
<text x="118" y="95.8">NC</text>
<text x="118" y="93.2">NC</text>
<text x="122.2" y="90.7">R143 SRIO1-_MAIN_P2KU_K</text>
<text x="122.2" y="93.2">R144 SRIO2+_MAIN_P2KU_K</text>
<text x="122.2" y="95.8">R145 SRIO2-_MAIN_P2KU_K</text>
<text x="151.5" y="93.2">0</text>
<text x="151.5" y="95.8">0</text>
<text x="151.5" y="90.7">0</text>
<text x="155.2" y="93.2">R139</text>
<text x="155.2" y="95.8">R163</text>
<text x="155.2" y="90.7">R138</text>
<text x="184" y="90.7">NC</text>
<text x="184" y="93.2">NC</text>
<text x="184" y="95.8">NC</text>
<text x="188.2" y="93.2">R154</text>
<text x="188.2" y="95.8">R155</text>
<text x="188.2" y="90.7">R153</text>
<text x="217" y="95.8">NC</text>
<text x="217" y="90.7">NC</text>
<text x="217" y="93.2">NC</text>
<text x="221.2" y="95.8">R228</text>
<text x="221.2" y="93.2">R227</text>
<text x="221.2" y="90.7">R226</text>
<text x="322.9" y="95.8">0</text>
<text x="322.9" y="93.2">0</text>
<text x="326.6" y="93.2">R171</text>
<text x="326.6" y="95.8">R172</text>
<text x="85" y="98.3">NC</text>
<text x="85" y="100.8">NC</text>
<text x="89.2" y="98.3">R219</text>
<text x="89.2" y="100.8">R220</text>
<text x="118" y="100.8">NC</text>
<text x="118" y="98.3">NC</text>
<text x="122.2" y="98.3">R146 SRIO3+_MAIN_P2KU_K</text>
<text x="122.2" y="100.8">R147 SRIO3-_MAIN_P2KU_K</text>
<text x="151.5" y="100.8">0</text>
<text x="151.5" y="98.3">0</text>
<text x="155.2" y="98.3">R164</text>
<text x="155.2" y="100.8">R165</text>
<text x="184" y="98.3">NC</text>
<text x="184" y="100.8">NC</text>
<text x="188.2" y="98.3">R156</text>
<text x="188.2" y="100.8">R157</text>
<text x="217" y="100.8">NC</text>
<text x="217" y="98.3">NC</text>
<text x="221.2" y="100.8">R230</text>
<text x="221.2" y="98.3">R229</text>
<text x="322.9" y="98.3">0</text>
<text x="322.9" y="100.8">0</text>
<text x="326.6" y="98.3">R173</text>
<text x="326.6" y="100.8">R174</text>
<text x="85" y="105.9">NC</text>
<text x="89.2" y="105.9">R221</text>
<text x="118" y="105.9">NC</text>
<text x="122.2" y="105.9">R148 SRIO+_AUX_P2KU_K</text>
<text x="151.5" y="105.9">0</text>
<text x="155.2" y="105.9">R166</text>
<text x="184" y="105.9">NC</text>
<text x="188.2" y="105.9">R158</text>
<text x="217" y="105.9">NC</text>
<text x="221.2" y="105.9">R231</text>
<text x="322.9" y="107.2">0</text>
<text x="326.6" y="107.2">R175</text>
<text x="85" y="108.5">NC</text>
<text x="89.2" y="108.5">R222</text>
<text x="118" y="108.5">NC</text>
<text x="122.2" y="108.5">R149 SRIO-_AUX_P2KU_K</text>
<text x="151.5" y="108.5">0</text>
<text x="155.2" y="108.5">R167</text>
<text x="184" y="108.5">NC</text>
<text x="188.2" y="108.5">R159</text>
<text x="217" y="108.5">NC</text>
<text x="221.2" y="108.5">R232</text>
<text x="322.9" y="109.7">0</text>
<text x="326.6" y="109.7">R176</text>
<text x="74.4" y="141.5">10K</text>
<text x="79" y="141.5">R233</text>
<text x="30" y="147.2">D3V3</text>
<text x="244.6" y="148.5">D3V3</text>
<text x="35.7" y="153.7">BLM18PG330SN1B</text>
<text x="41.1" y="151.1">L2</text>
<text x="71.6" y="152.4">VDD</text>
<text x="71.6" y="154.9">NC</text>
<text x="82.9" y="152.4">OE/ST#</text>
<text x="84.6" y="154.9">OUT-</text>
<text x="128.3" y="155.4">R168</text>
<text x="133.8" y="155.4">100</text>
<text x="222.2" y="155.4" transform="rotate(-90 222.2 155.4)">GND</text>
<text x="233.1" y="152.7">0.1UF</text>
<text x="239.8" y="152.7">C15</text>
<text x="278.2" y="154.2">R162</text>
<text x="283.7" y="154.2">100</text>
<text x="57.4" y="159" transform="rotate(-90 57.4 159)">C14</text>
<text x="71.6" y="157.5">GND</text>
<text x="84.2" y="157.5">OUT+</text>
<text x="121.4" y="161.2">D3V3</text>
<text x="57.4" y="165.7" transform="rotate(-90 57.4 165.7)">0.1UF</text>
<text x="101.1" y="167.5">D3V3</text>
<text x="129" y="164.3">10K</text>
<text x="129" y="166.9">10K</text>
<text x="133.6" y="166.9">R160</text>
<text x="133.6" y="164.3">R161</text>
<text x="105.6" y="174">BLM18PG330SN1B</text>
<text x="110.9" y="171.4">L3</text>
<text x="244.6" y="170.2">GND</text>
<text x="56.7" y="176.5">GND</text>
<text x="119.6" y="179.3" transform="rotate(-90 119.6 179.3)">C23</text>
<text x="123.4" y="179.3" transform="rotate(-90 123.4 179.3)">C24</text>
<text x="127.3" y="179.3" transform="rotate(-90 127.3 179.3)">C25</text>
<text x="131.1" y="179.3" transform="rotate(-90 131.1 179.3)">C26</text>
<text x="134.9" y="179.3" transform="rotate(-90 134.9 179.3)">C28</text>
<text x="138.7" y="179.3" transform="rotate(-90 138.7 179.3)">C29</text>
<text x="119.6" y="186" transform="rotate(-90 119.6 186)">0.1UF</text>
<text x="123.4" y="186" transform="rotate(-90 123.4 186)">0.1UF</text>
<text x="127.3" y="186" transform="rotate(-90 127.3 186)">0.1UF</text>
<text x="131.1" y="186" transform="rotate(-90 131.1 186)">0.1UF</text>
<text x="134.9" y="186" transform="rotate(-90 134.9 186)">0.1UF</text>
<text x="138.7" y="186" transform="rotate(-90 138.7 186)">0.1UF</text>
<text x="151.3" y="189.1">SI53154-A01AGM</text>
<text x="137.9" y="196.9">GND</text>
<text x="173.5" y="195.6">GND</text>
<text x="84.6" y="219.6">D3V3</text>
<text x="160.9" y="221.2">FIX_PAD2</text>
<text x="54.6" y="224.3">1</text>
<text x="54.6" y="226.8">3</text>
<text x="76.6" y="224.3">2</text>
<text x="76.6" y="226.8">4</text>
<text x="88.3" y="223.8">0.1UF</text>
<text x="95" y="223.8">C27</text>
<text x="107.9" y="226.5" transform="rotate(-90 107.9 226.5)">GND</text>
<text x="151.6" y="222.2">SHIELD2</text>
<text x="152.4" y="224">1</text>
<text x="152.4" y="226.6">2</text>
<text x="167.5" y="224.8">9</text>
<text x="54.6" y="229.4">5</text>
<text x="54.6" y="231.9">7</text>
<text x="76.6" y="229.4">6</text>
<text x="76.6" y="231.9">8</text>
<text x="152.4" y="229.1">3</text>
<text x="152.4" y="231.6">4</text>
<text x="162.4" y="229.9" transform="rotate(-90 162.4 229.9)">GREEN</text>
<text x="166.7" y="229.9">10</text>
<text x="54.6" y="234.4">9</text>
<text x="54.6" y="237">11</text>
<text x="54.6" y="239.5">13</text>
<text x="75.8" y="234.4">10</text>
<text x="75.8" y="237">12</text>
<text x="75.8" y="239.5">14</text>
<text x="152.4" y="234.2">5</text>
<text x="152.4" y="236.7">6</text>
<text x="152.4" y="239.3">7</text>
<text x="166.7" y="237.5">11</text>
<text x="151.6" y="245.1">SHIELD1</text>
<text x="152.4" y="241.8">8</text>
<text x="162.4" y="243.8" transform="rotate(-90 162.4 243.8)">YELLOW</text>
<text x="166.7" y="242.6">12</text>
<text x="41.4" y="251.5">GND</text>
<text x="60.7" y="247.6">JTAG_14P_SMT</text>
<text x="62.5" y="250.2">SYM_1OF1</text>
<text x="153.4" y="251.4">RJ45_LED_1X1_UP</text>
<text x="161.2" y="246.9">FIX_PAD1</text>
<text x="144.3" y="256.5">GND</text>
<text x="156.5" y="252.6">SYM_1OF1</text>
</g>
</svg>
